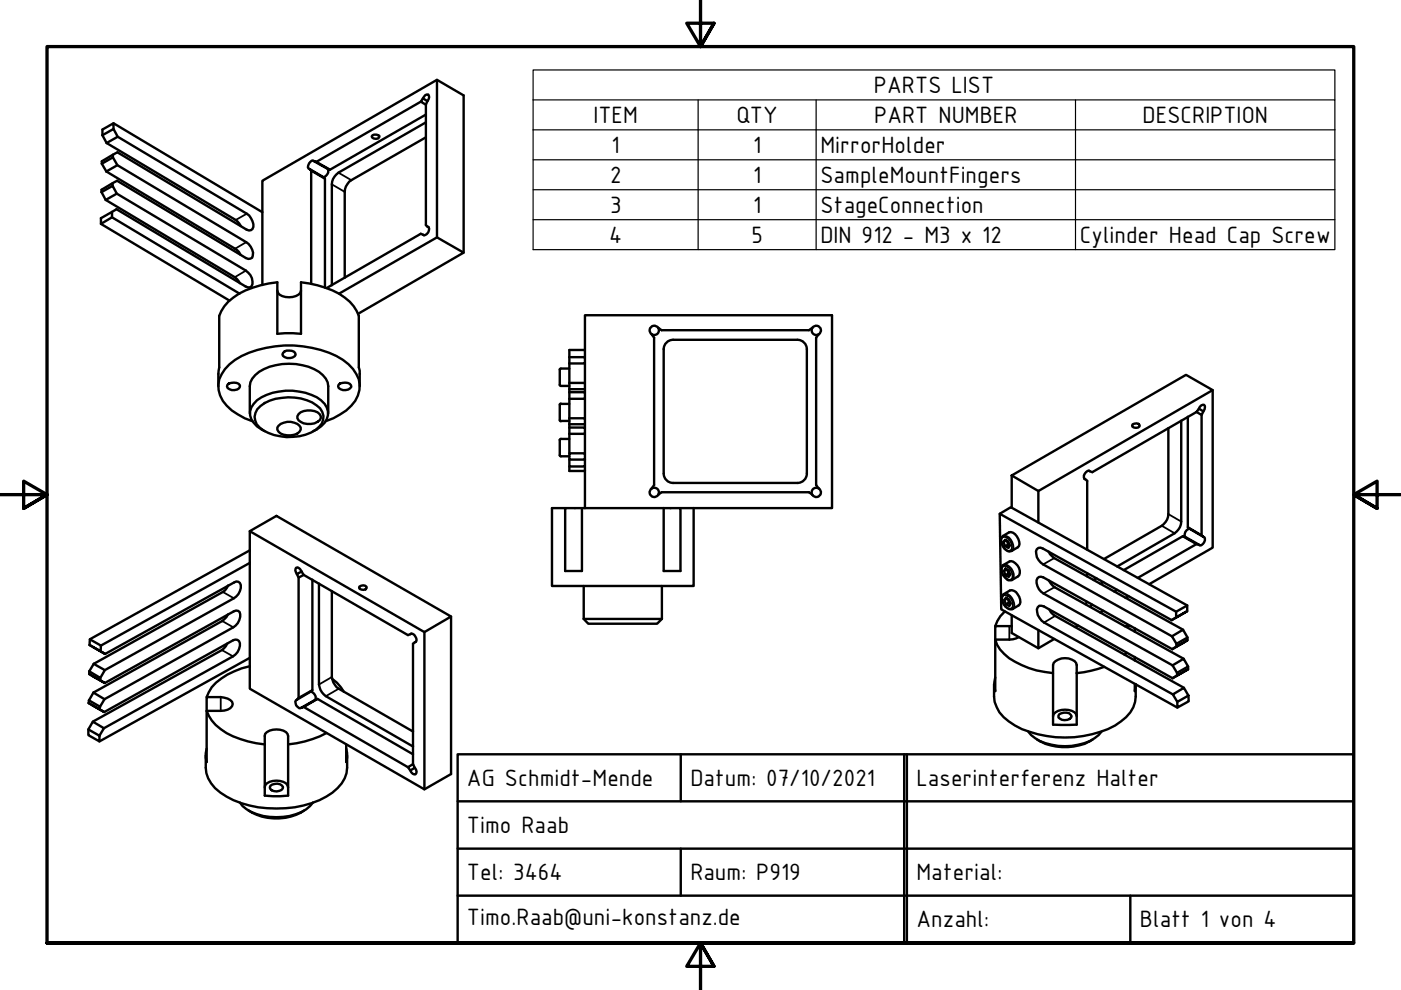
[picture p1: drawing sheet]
<svg xmlns="http://www.w3.org/2000/svg" width="297mm" height="210mm" viewBox="0 0 297 210" stroke-linecap="round" stroke-linejoin="round" font-family="sans-serif">
<!-- layer: Visible (ISO) -->
<g fill="none" stroke="#000" stroke-width=".51">
<path d="M92.6 16.9v33.4l5.7 3.3-22.4 12.9M21.6 34.7l2.3-1.3 1 1.6-2.4 1.4M21.6 34.7l.9 1.7M21.7 28.7l2.4-1.4 .9 1.7-2.4 1.3M21.7 28.7l.9 1.6M22.5 36.4l27.3 16.3 .9 .7 .3 .6M22.6 30.3l27.4 16.3 1.1 1.3M23.9 38.8v.6M23.9 32.8v.6M24.1 27.3v-1.2l-2.4 1.4v1.2M24.1 26.1l31.5 18.9M24.9 35l27.3 16.3a2.83 2.83 0 0 1 1.3 3.3l-.9 .3-.5-.2-27.3-16.4-3.3 1.9v.5"/>
<path d="M25 29l27.3 16.3a2.86 2.86 0 0 1 1.2 3.2l-.3 .3-.4 .1-.5-.2-27.4-16.4-3.3 1.9v.5M65.7 35.8l3.2 2.1zM66 36.2v24M66.6 34.2l3.4 1.8zM66.6 34.2l-.2-.2a1.37 1.37 0 0 0-1 1.7l.3 .1M68.9 37.9v23.1M69.5 35.8a1.37 1.37 0 0 1-.9 1.8M79 28.7a1.27 1.27 0 0 1 1.5 .2l-.1 .2a.99 .99 0 0 1-1.6-.2zM89.2 21.6l-22.1 12.7M89.7 20.9a1.04 1.04 0 0 1 1.1-.9 1.03 1.03 0 0 1-.2 1.4M90.3 25.9l-18.5 10.7a3.3 3.3 0 0 0-1.4 2.5v21.4M90.3 29.1l-15.8 9.1a3.3 3.3 0 0 0-1.4 2.5v18.2"/>
<path d="M90.3 22.2v25.5l.6 .5M90.3 24.3l-20.3 11.7M90.6 21.4l-.9-.5-.5 .7 1.1 .6M90.6 21.4l-.3 .8M21.4 47.5l27.2 16.2M21.5 40.7l2.4-1.3 .9 1.7-2.4 1.3M21.5 40.7l.9 1.7M22.4 42.4l27.4 16.4 1.1 1.2M23.7 46.1l27.1 16.2M24.8 41.1l27.3 16.3a2.69 2.69 0 0 1 1.2 3.3l-.3 .2-.9-.2-27.4-16.3-3.3 1.9v1.2l2.3-1.4v-1.2M89.9 49.9l-.7-.3-19.9 11.5M90.6 48a.75 .75 0 0 1 .2 1.2l-.6 .6h-.5"/>
<path d="M92.6 50.3l-20.7 12M98.3 53.6v-33.4l-5.7-3.3-37 21.4v22.1M58.8 61.6a2.55 2.55 0 0 0 3.2 1.4 1.86 1.86 0 0 0 1.8-1.4M60.3 74.5a1.56 1.56 0 0 1 2.4 .7 1.68 1.68 0 0 1-2.8 0zM118.9 78.1l-.2 .2v3.3l.2 .2M118.9 78.1h1.8M120.7 75.7h3.3v1.4h-3.3M120.7 77.1v4.1M124 74.2v-7.4h52.4v40.9h-29.3M124 75.7v-1.5h-3.3v2.9M124 77.1v4.1M138.2 70.9l.5 .7v31.2l-.5 .7"/>
<path d="M139.6 69.5l.7 .5h31.2l.7-.5M140.7 74v26.4a2 2 0 0 0 2 2M142.7 72h26.3M142.7 72a2 2 0 0 0-2 2M169.1 72a2 2 0 0 1 2 2M171.1 74v26.4a2 2 0 0 1-2 2M173.5 70.9l-.5 .7v31.2l.5 .7M46.3 81.9v-2.6l.2-1.4v-10.9a9.5 9.5 0 0 1 5.6-5.4 23.1 23.1 0 0 1 6.7-1.7v10.9l1.7-.2 3.3 .2v-10.9a19.8 19.8 0 0 1 9.3 3.2 7.9 7.9 0 0 1 3 3.9v10.9l.2 .7v3.3M48.2 81.6a1.91 1.91 0 0 1 2.7 .1v.3a1.63 1.63 0 0 1-2.8 0zM53 87.7v-5.8a4.3 4.3 0 0 1 2.9-3.6 12.8 12.8 0 0 1 11.7 .5 4 4 0 0 1 2 3.1v5.8M53.5 89.3a10.6 10.6 0 0 1-6.8-5.4 5.7 5.7 0 0 1 1.9-6.6 18.9 18.9 0 0 1 11.7-4 22.8 22.8 0 0 1 12.4 3 6.8 6.8 0 0 1 3.5 6.4 7.3 7.3 0 0 1-4.1 5.2l-1.4 .8-1.7 .6M55.2 86.1a10.3 10.3 0 0 1 8.6-1.6 7.7 7.7 0 0 1 4.1 2.1 3 3 0 0 1-1 4.6 10.8 10.8 0 0 1-11.8-.6 2.82 2.82 0 0 1 .1-4.5z"/>
<path d="M56.1 91.4a4.5 4.5 0 0 1-3.1-4.2 5 5 0 0 1 3.5-3.5 12.5 12.5 0 0 1 11.6 1.2 3.3 3.3 0 0 1 0 5.5l-1.7 1M59.1 90.3a3.2 3.2 0 0 1 4.7 .3 1.47 1.47 0 0 1-1.4 1.6 3 3 0 0 1-3.6-1.1v-.5zM63.3 87.8a3.5 3.5 0 0 1 4.5 0 1 1 0 0 1-.5 1.6 3.6 3.6 0 0 1-4-.3l-.2-.4v-.5zM71.8 81.6a1.91 1.91 0 0 1 2.6 .1l.1 .3a1.69 1.69 0 0 1-2.8 0zM118.7 89.1l.2 .2M118.7 96.5l.2 .2M118.7 93.3v3.3M118.9 85.6l-.2 .2v3.3M118.9 93.1l-.2 .2M118.9 81.8h1.8M118.9 85.6h1.8M118.9 89.3h1.8"/>
<path d="M118.9 93.1h1.8M118.9 96.7h1.8M120.7 96.1h3.3v1.3h-3.3zM120.7 90.6h3.3v1.4h-3.3M120.7 88.7h3.3v1.3h-3.3M120.7 83.2h3.3v1.4h-3.3M120.7 81.2h3.3v1.3h-3.3M120.7 97.4v1.5h3.3v-1.5M120.7 92v4.1M120.7 84.6v4.1M120.7 81.2v3.4M120.7 88.7v3.3"/>
<path d="M120.7 98.9v1h3.3M124 92v4.1M124 84.6v4.1M124 82.5v.7M124 90v.6M124 98.9v8.8M231.1 99.9a.76 .76 0 0 0-1.1 .5l-.2 .9 .3 .3M240.2 90a.9 .9 0 0 1 1.4 .4 .99 .99 0 0 1-1.6-.2zM247.7 90.8v18.2a3 3 0 0 1-1.4 2.5l-12.2 7M250.4 89.2v21.4a3 3 0 0 1-1.4 2.5l-12.1 7M251.8 88.4v23.4M253.7 87.3l-22.1 12.8-.7-.3"/>
<path d="M254.2 86.6l.9 .6-.3 .8-1.1-.7zM254.2 86.6a1.03 1.03 0 0 1 1.1-.8 1.1 1.1 0 0 1-.2 1.4M254.8 88v25.5M257.1 82.7v33.4l-13.5 7.8M53 112.6l5.6-3.2 37 21.3-5.6 3.3zM53 112.6v33.4l37 21.4 5.6-3.3v-33.4M53 116.7l-34 18.8v1.3M53 119.4l-31.6 17.5M119.8 107.7h-2.8v16.5h30.1v-16.5M123.4 107.7v13.4h-3.6v-13.4h24.5v13.4h-3.6v-13.4M139.6 104.9l.7-.5h31.2l.7 .5M142.7 102.4h26.3"/>
<path d="M144.3 107.7h2.8M212 108.9l2.3-1.4 37.4 20.9M212.5 119.9l1.6-.9a2.22 2.22 0 0 1 2 3l-1.7 1a1.1 1.1 0 0 1-1.3-.5 2.15 2.15 0 0 1-.6-2.6zM212.7 113.6l1.2-.7a2.1 2.1 0 0 1 2.2 1.9l-.1 1-1.8 1.1a2.15 2.15 0 0 1-1.9-2.9zM212.7 114.9l.7-.3 .3 .9M213.1 114.5l.6 .3 .4 .9-.3 .5-.7-.4-.4-.9zM214.1 115.6l-.4-.1-.6 .3M214.5 100.8l37-21.3 5.6 3.2-36.9 21.4zM214.5 100.8v6.8M220.2 104.1v6.7M222.3 116.9l.3 .6 .9 .8 27.3 15.2M229.9 101.5l.6 .5v14.6"/>
<path d="M250.8 113.7l.5 .1 2.9 1.7-.5-.1zM250.8 113.7l-12.5 7.2M251.8 111.8l3.3 2zM252.2 112.1a1.26 1.26 0 0 0-.9 1.7M253.7 115.4l-12.5 7.1M255.1 113.8l.3 .2a1.35 1.35 0 0 1-1 1.7l-.2-.2M19 136.8l3.3 1.9zM19 135.5l2.4 1.4-.1 1.2M22.3 138.7l27.4-15.2a.85 .85 0 0 1 1.4 .6 3 3 0 0 1-1.5 2.7l-27.4 15.3M48.2 136.4l-.3 .6-.8 .8-27.4 15.2M48.3 130.3l-.3 .5-.9 .9-27.3 15.1M48.4 124.1l-.7 1.1-.5 .3-27.3 15.3"/>
<path d="M53 139.5l-31.9 17.7M63.3 122.5v25.5M63.9 121.2l-1 .5 .4 .8 1.1-.6M63.9 121.2a1.04 1.04 0 0 0-1.1-.8 1.02 1.02 0 0 0 .1 1.3M63.9 121.2l.5 .7M64.4 121.9l22.1 12.8 .7-.4M66.2 122.9v23.4M67.6 123.7v21.4a3.4 3.4 0 0 0 1.5 2.5l18.5 10.7M70.4 125.3v18.2a3.4 3.4 0 0 0 1.4 2.5l15.8 9.1M76.2 124.4a1.15 1.15 0 0 1 1.5 0v.3a.96 .96 0 0 1-1.6-.1zM87 134.5l.2-.2a1.35 1.35 0 0 1 1 1.8l-.3 .1M88.2 136.1l-.6 .4v25.5"/>
<path d="M90 134v33.4M123.8 131.2l.9 1h14.6l1-1M123.8 131.2h16.5M123.8 124.2v7M140.3 124.2v7M212.7 126.1l1.4-.9a1.72 1.72 0 0 1 2 1.3 1.4 1.4 0 0 1-.1 1.9l-1.6 .8a2.24 2.24 0 0 1-1.7-3.1zM212.9 127.2l.7-.3 .3 .8M213 129.6l-.9 1.1-1.1 2.1M213.2 120.6l.7 .3 .3 .9-.3 .5-.7-.3-.3-.9zM213.3 126.7l.6 .4 .4 .9-.3 .5-.7-.4-.4-.9zM213.4 120.7l-.5 .4M213.5 120.7l.3 .9"/>
<path d="M214.2 121.8l-.4-.2-.6 .4M214.2 127.9l-.3-.2-.6 .4M214.5 132.8h-3.5v2.8a9 9 0 0 0 5.6 5.4 18.9 18.9 0 0 0 6.7 1.7M214.5 130.5v3.7l5.7 3.2 3.3-1.9M216 135.1a7.5 7.5 0 0 1-5 .5v10.9l-.2-.9 .2-2M220.2 133.6v3.8M222.4 123.1l1.2 1.4 27.4 15.2M222.5 129.3l.3 .5 .9 .8 27.3 15.2M228.5 132.6l-.6 .3M230.4 127.6l-.2 .5M230.5 121.5v.7M231.5 128.2l-.3 .5"/>
<path d="M232.5 122.6l-.7 .4M233.9 123.4l-.6 .4M233.9 129.5l-.6 .4M236.9 125.1l-.6 .3M238.4 132.8h1.3M238.9 138.4l-.5 .4M239.3 126.4l-.7 .4M240.6 133.2v.8M240.6 139.3v.8M248.4 131.5l-27.3-15.2-.5-.2-.4 .1-.4 .2a2.66 2.66 0 0 0 1.4 3.3l27.3 15.2M248.5 134.9l2.3-1.4 1 1.7-2.4 1.3M248.5 134.9l.9 1.6"/>
<path d="M248.5 137.6l-27.3-15.2a.9 .9 0 0 0-1.4 .6 3 3 0 0 0 1.4 2.8l27.4 15.3M249.4 130.9l2.3-1.3-3.3 1.9M249.4 130.9v-1.2l-37.4-20.8 .3 20.3 37.3 20.8M249.4 130.9l-1 .6M249.4 137.1l2.4-1.4-3.3 1.9M249.4 137.1l-.9 .5M249.4 136.5v.6M251.7 129.6v-1.2l-2.3 1.3M251.8 135.2v.5M18.7 154.7v1.2l2.4 1.3v-1.2M18.8 149.1l3.3 1.9zM18.9 148.5l-.1 .6"/>
<path d="M18.9 142.9l3.3 1.9zM18.9 142.3v.6M19.7 153l2.3 1.4-.9 1.6-2.4-1.3zM19.8 146.8l2.4 1.4-1 1.6-2.3-1.3M19.8 146.8l-.9 1.7M19.9 140.8l2.3 1.3-.9 1.6-2.4-1.4M19.9 140.8l-1 1.5M21.2 149.8l-.1 .6M21.3 143.7v.5M22.1 151l27.4-15.3a.9 .9 0 0 1 1.4 .7 3 3 0 0 1-1.5 2.8l-27.4 15.2M22.2 144.8l27.3-15.2 .5-.2 .5 .1a1.51 1.51 0 0 1 .2 2l-.3 .6-.9 .9-27.3 15.2M53 141.3a14.5 14.5 0 0 0-8.1 4.4l-1.1 2.1"/>
<path d="M56.1 157.8a19.7 19.7 0 0 1-9.3-3.2 7.9 7.9 0 0 1-3-3.9h3a2.36 2.36 0 0 0 2.5-1.4 1.86 1.86 0 0 0-1.7-1.4l-3.8-.1v13.8l-.2-1 .2-1.9M56.2 155.6a3.5 3.5 0 0 1 4.8 0l.1 .5v12.6l-1.7 .1-3.3-.1zM62.9 148.4l-.2 .1a1.18 1.18 0 0 0 1 1.6l.2-.1M63.3 148l-.4 .4M63.9 150l3.4-1.8zM64.4 149.9l22.1 12.8M65.8 146.7l.4-.4-2.9 1.7M65.8 146.7a1.35 1.35 0 0 1 1.1 1.7M65.8 146.7l-2.9 1.7M67.3 148.2l20.3 11.7M69.2 155.4a22 22 0 0 1-8.1 2.4M70.4 143.9l1 .9 1.5 1.9"/>
<path d="M73.4 157.8v3.8l.2-1-.2-1.9M218 155.1a7.6 7.6 0 0 0 4.9 2.8 12.3 12.3 0 0 0 9.2-1.4l.8-.6 .7-.8M219.9 156.8a11.6 11.6 0 0 0 11.7 0M223.3 151.9a1.86 1.86 0 0 1 1.7-1.4 2.55 2.55 0 0 1 3.3 1.4M223.4 140.6a3.3 3.3 0 0 1 4.8 0l.1 .4v12.6l-1.7 .1-3.3-.1v-12.6zM224.6 151.4a1.81 1.81 0 0 1 2.6 .5 1.7 1.7 0 0 1-2.8 .2zM234.1 141.4a24.6 24.6 0 0 1-5.8 1.3M240.6 145v1.5l.2-1.4a7.9 7.9 0 0 1-1.2 5.9 13.6 13.6 0 0 1-8.1 4.7 23.2 23.2 0 0 1-16.3-1.9 8.4 8.4 0 0 1-4.3-5l-.1-3.7M248.6 141.1l2.4-1.4 .9 1.6-2.3 1.4M248.6 143.8l-27.3-15.2-1-.2a1.47 1.47 0 0 0-.3 2l.9 1.2 .5 .4 27.3 15.2M248.6 141.1l1 1.6M248.7 147.2l2.3-1.4 1 1.7-2.4 1.3z"/>
<path d="M249.6 143.2l2.3-1.3-3.3 1.9M249.6 143.2l-1 .6M249.6 142.7v.5M251.9 141.3v.6M252 147.5v1.2l-2.4 1.3v-1.2M43.6 160.2v2.6a7.5 7.5 0 0 0 4.4 6.1 23.4 23.4 0 0 0 21.2 0 7.9 7.9 0 0 0 4.4-8.7M50.9 170.2a8.4 8.4 0 0 0 6.2 3 11.2 11.2 0 0 0 8.6-2.3l.7-.7M52.7 171.9a11.2 11.2 0 0 0 11.8 0M56.1 167a1.66 1.66 0 0 1 1.7-1.4 3.8 3.8 0 0 1 2.8 .5l.5 .9M57.3 166.6a1.83 1.83 0 0 1 2.7 .2 1.52 1.52 0 0 1-1.4 1 1.52 1.52 0 0 1-1.4-.9zM86.5 162.7l1.1-.7 .3 .8-.9 .6zM87.9 162.8a.93 .93 0 0 1 .2 1.4 1.03 1.03 0 0 1-1.1-.8"/>
<circle cx="138.7" cy="70" r=".98"/>
<circle cx="173.1" cy="70" r=".98"/>
<circle cx="138.7" cy="104.4" r=".98"/>
<circle cx="173.1" cy="104.4" r=".98"/>
</g>
<!-- layer: Visible Narrow (ISO) -->
<g fill="none" stroke="#000" stroke-width=".38">
<path d="M70.4 39.1l2.7 1.6M71.8 36.6l2.7 1.6M52.1 57.4l-2.3 1.4M52.2 51.3l-2.4 1.4M52.3 45.3l-2.3 1.3M212.6 113.9a1.97 1.97 0 0 1 1.9 2.5l-.3 .3a1.24 1.24 0 0 1-1.5-.9 1.45 1.45 0 0 1-.1-1.9zM212.7 113.6a2.23 2.23 0 0 1 2.1 3l-.3 .2M212.7 119.8a2.11 2.11 0 0 1 2.2 2.5l-.3 .7M223.5 118.3l-2.3 1.4M246.3 111.5l2.7 1.6M247.7 109l2.7 1.6M47.1 137.8l2.3 1.4"/>
<path d="M47.1 131.7l2.4 1.3M47.2 125.5l2.4 1.3M212.7 120.1a1.95 1.95 0 0 1 1.9 2.5l-.2 .2a1.62 1.62 0 0 1-1.9-1.4l-.2-.6zM212.8 126.2a1.84 1.84 0 0 1 1.6 2.8 1.34 1.34 0 0 1-1.5-.9 1.45 1.45 0 0 1-.1-1.9zM212.9 126a1.34 1.34 0 0 1 1.6 .7 1.97 1.97 0 0 1 .2 2.4M214 132.8v2.8M223.6 124.5l-2.4 1.3M223.7 130.6l-2.3 1.4M46.8 147.8v2.9M70.4 143.5l-2.8 1.6M71.8 146l-2.7 1.6"/>
</g>
<!-- layer: Symbol (ISO) -->
<path d="M113 21.2v-6.4h170v6.4M113 21.2h170v6.3M113 21.2v31.7h170v-25.4M113 27.5h170M113 33.9h170M148 21.2v31.7M173 21.2v31.7M228 21.2v31.7M113 40.2h170M113 46.6h170" fill="none" stroke="#000" stroke-width=".25"/>
<!-- layer: Border (ISO) -->
<path d="M148.5 -.1v10l-2.9-5h5.8l-2.9 5 2.9-5M0 104.9h10l-5-2.9v5.8l5-2.9-5 2.9M297 104.9h-10l5-2.9v5.8l-5-2.9 5 2.9M10 199.9v-190h277v190h-277h277M151.4 204.9l-2.9-5 2.9 5h-5.8l2.9-5v10" fill="none" stroke="#000" stroke-width=".7"/>
<!-- layer: Title (ISO) -->
<path d="M97 159.9h190v40h-190zM144.3 159.9v10M191.7 159.9v40M192.3 159.9v40M97 179.9h190M97 169.9h190M144.3 179.9v10M97 189.9h190M239.6 189.9v10" fill="none" stroke="#000" stroke-width=".51"/>
<g font-size="5.4">
<text x="185.3" y="19.8">PARTS LIST</text>
<text x="125.9" y="26.1">ITEM</text>
<text x="156.1" y="26.1">QTY</text>
<text x="185.4" y="26.1">PART NUMBER</text>
<text x="242.3" y="26.1">DESCRIPTION</text>
<text x="129.7" y="32.5">1</text>
<text x="159.7" y="32.5">1</text>
<text x="173.9" y="32.5">MirrorHolder</text>
<text x="129.3" y="38.8">2</text>
<text x="159.7" y="38.8">1</text>
<text x="173.9" y="38.8">SampleMountFingers</text>
<text x="129.3" y="45.1">3</text>
<text x="159.7" y="45.1">1</text>
<text x="173.9" y="45.1">StageConnection</text>
<text x="129.2" y="51.5">4</text>
<text x="159.3" y="51.5">5</text>
<text x="173.9" y="51.5">DIN 912 - M3 x 12</text>
<text x="228.9" y="51.5">Cylinder Head Cap Screw</text>
<text x="99" y="166.7">AG Schmidt-Mende</text>
<text x="146.4" y="166.7">Datum: 07/10/2021</text>
<text x="194.3" y="166.7">Laserinterferenz Halter</text>
<text x="99" y="176.6">Timo Raab</text>
<text x="99" y="186.7">Tel: 3464</text>
<text x="146.4" y="186.7">Raum: P919</text>
<text x="194.3" y="186.7">Material:</text>
<text x="99" y="196.1">Timo.Raab@uni-konstanz.de</text>
<text x="194.3" y="196.6">Anzahl:</text>
<text x="241.7" y="196.6">Blatt 1 von 4</text>
</g>
</svg>
